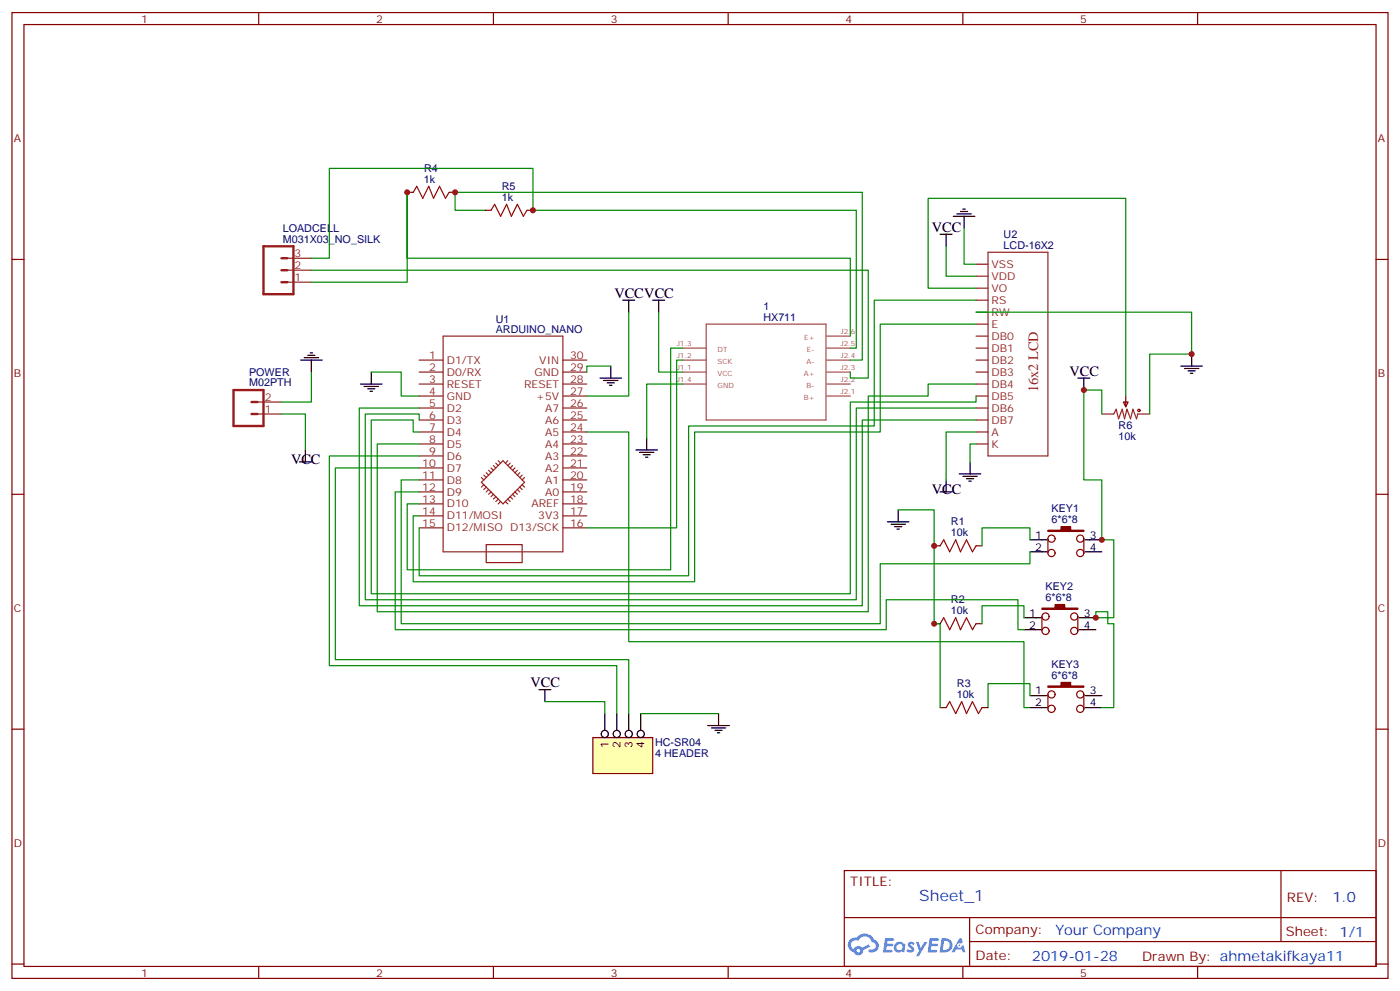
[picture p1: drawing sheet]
<svg xmlns="http://www.w3.org/2000/svg" width="412mm" height="292mm" viewBox="0 0 412 292" stroke-linecap="round" stroke-linejoin="round" font-family="sans-serif">
<g fill="none" stroke="#870000" stroke-width=".35">
<path d="M3.5 3.7h405.4v284.3h-405.4zM7.1 7.2h398.2v277.3h-398.2zM76.2 3.7v3.5M145.3 3.7v3.5M214.5 3.7v3.5M283.6 3.7v3.5M352.8 3.7v3.5M3.5 76.4h3.6M405.3 76.4h3.6M3.5 145.5h3.6M405.3 145.5h3.6M3.5 214.7h3.6"/>
<path d="M405.3 214.7h3.6M248.7 256.3h156.6v28.2h-156.6zM377.3 256.3v20.9M248.7 270.1h156.5M285.6 277.2h119.6M285.6 270.1v14.2M3.5 283.8h3.6M76.2 284.5v3.5M145.3 284.5v3.5M214.5 284.5v3.5M283.6 284.5v3.5M352.8 284.5v3.5"/>
<path d="M405.3 283.8h3.6"/>
</g>
<g fill="#5487ff">
<path d="M267.7 277.5a1.22 1.22 0 0 1 1.7 .2l-.4 .6a.47 .47 0 0 0-.3-.4 .47 .47 0 0 0-.5 .2l.1 .2a1.14 1.14 0 0 1 .8 1.8 1.14 1.14 0 0 1-1.9 0l-.2-.2 .5-.6 .7 .5a.29 .29 0 0 0 .3-.3 .29 .29 0 0 0-.2-.3 1.04 1.04 0 0 1-.6-1.7z"/>
<path d="M260.7 276.2h2.4l.3 .2-.2 .5-1.8 .1-.1 .8h1.5l.3 .4-.3 .4h-1.6l-.2 1.1h1.7l.2 .3-.2 .3-2.6 .1z"/>
<path d="M273.8 276.2h2.4l.3 .2-.1 .5-1.8 .1-.2 .8h1.6l.3 .4-.4 .4-1.6-.1-.1 1.1 1.7 .1 .2 .3-.2 .3-2.6 .1z"/>
<path d="M282.6 276.2h.7l.3 1.3-.6 .3a.69 .69 0 0 0-1 .3 .69 .69 0 0 0 .4 .9 .69 .69 0 0 0 .9-.6l.5-.2 .6 2.2h-.8l-.2-.9h-1.8l-.5 .9h-.8z"/>
<path d="M269.8 277.3h.8l.6 1.8 1.1-1.8h.9l-2.6 4.2h-.8l.9-1.5z"/>
<path d="M277.4 276.2l-.6 4.2h1.3a2.11 2.11 0 0 0 2.5-2.1 2.11 2.11 0 0 0-2.5-2.1zM278.1 277a1.39 1.39 0 0 1 1.7 1.4 1.39 1.39 0 0 1-1.8 1.2h-.3z"/>
<path d="M263.7 277.8a1.54 1.54 0 0 0-.1 2.2 1.54 1.54 0 0 0 2.2 .1l.6 .3 .3-2.3-.2-.3h-.4a1.49 1.49 0 0 0-2.4 0zM264 278.8a.94 .94 0 0 1 1.8 0 .94 .94 0 0 1-1.8 0z"/>
<path d="M250.4 276.6a2.18 2.18 0 0 0 1.1 3.7 1.44 1.44 0 0 0 1.6 .9 1.44 1.44 0 0 0 1.2-1.4l2-1.1-.5-.7-1.9 1a1.47 1.47 0 0 0-2.4 .4 1.39 1.39 0 0 1-.7-1.9 1.39 1.39 0 0 1 2-.5 2.12 2.12 0 0 1 2.2-1.3 2.12 2.12 0 0 1 1.9 1.7 1.14 1.14 0 0 1 1.1 1.4 1.14 1.14 0 0 1-1.7 .7 .43 .43 0 0 0-.5 .4 .43 .43 0 0 0 .4 .5 1.98 1.98 0 0 0 2.5-1.2 1.98 1.98 0 0 0-1.2-2.6 3.1 3.1 0 0 0-5.3-.6l-.9 .1zM252.3 279.9a.55 .55 0 0 1 1.1 0 .55 .55 0 0 1-1.1 0z"/>
<circle cx="282.6" cy="278.3" r=".26"/>
</g>
<g fill="none" stroke="#8c2424" stroke-width=".35">
<path d="M287.5 77.8h3.5M291 74.3h17.7v59.9h-17.7zM130.5 99h35.3v63.5h-35.3zM287.5 99h3.5M287.5 95.4h3.5M287.5 91.9h3.5M287.5 88.4h3.5M287.5 81.3h3.5M287.5 84.8h3.5M123.5 116.6h7M123.5 113.1h7M123.5 109.5h7"/>
<path d="M123.5 106h7M165.8 116.6h7.1M165.8 113.1h7.1M165.8 109.5h7.1M165.8 106h7.1M287.5 116.6h3.5M287.5 113.1h3.5M287.5 109.5h3.5M287.5 106h3.5M287.5 102.5h3.5M123.5 137.8h7M123.5 134.2h7"/>
<path d="M123.5 130.7h7M123.5 127.2h7M123.5 123.6h7M123.5 120.1h7M142.5 139.9l.7 .7M143.2 139.2l.7 .7M143.9 138.5l.7 .7M144.6 137.8l.7 .7M145.3 137.1l.7 .7M146 136.3l.8 .8M146.8 135.6l.7 .7M149.6 135.6l-.7 .7"/>
<path d="M150.3 136.3l-.7 .8M151 137.1l-.7 .7M151.7 137.8l-.7 .7M152.4 138.5l-.7 .7M153.1 139.2l-.7 .7M153.8 139.9l-.7 .7M165.8 137.8h7.1M165.8 134.2h7.1M165.8 130.7h7.1M165.8 127.2h7.1M165.8 123.6h7.1M165.8 120.1h7.1"/>
<path d="M287.5 130.7h3.5M287.5 127.2h3.5M287.5 123.6h3.5M287.5 120.1h3.5M123.5 151.9h7M123.5 148.3h7M123.5 144.8h7M123.5 141.3h7M123.5 155.4h7M141.8 142l6.4-6.4 6.3 6.4-6.3 6.3zM141.8 140.6l.7 .7M142.5 142.7l-.7 .7"/>
<path d="M143.2 143.4l-.7 .7M143.9 144.1l-.7 .7M144.6 144.8l-.7 .7M145.3 145.5l-.7 .7M146 146.2l-.7 .7M146.8 146.9l-.8 .7M147.5 147.6l-.7 .7M148.9 147.6l.7 .7M149.6 146.9l.7 .7M150.3 146.2l.7 .7M151 145.5l.7 .7M151.7 144.8l.7 .7"/>
<path d="M152.4 144.1l.7 .7M153.1 143.4l.7 .7M153.8 142.7l.7 .7M154.5 140.6l-.7 .7M165.8 151.9h7.1M165.8 148.3h7.1M165.8 144.8h7.1M165.8 141.3h7.1M165.8 155.4h7.1M143.2 160.3h10.6v5.3h-10.6z"/>
</g>
<path d="M208 95.4h35.3v28.2h-35.3zM243.5 99h7M201.1 113.1h6.9M201.1 109.5h6.9M201.1 106h6.9M201.1 102.5h6.9M243.5 113.1h7M243.5 109.5h7M243.5 106h7M243.5 102.5h7M243.5 116.6h7" fill="none" stroke="#a64a4a" stroke-width=".35"/>
<path d="M174.6 217.1h17.7v10.6h-17.7z" fill="#ffffb0" stroke="#800000" stroke-width=".35"/>
<g fill="none" stroke="#000" stroke-width=".35">
<path d="M276.9 69h3.6M278.7 69v3.5M280.8 63.7h6.4M281.9 63h4.2M282.9 62.3h2.1M283.6 61.6h.7M284 63.7v3.5M183.4 88.4h3.6M185.2 88.4v3.5M192.3 88.4h3.5M194 88.4v3.5M88.5 106h6.4"/>
<path d="M89.6 105.3h4.2M90.7 104.6h2.1M91.4 103.9h.7M91.7 106v3.5M106.2 113.1h6.3M107.2 113.8h4.3M108.3 114.5h2.1M109 115.2h.7M109.4 109.5v3.6M176.7 111.3h6.4M177.8 112h4.2M178.9 112.7h2.1"/>
<path d="M179.6 113.4h.7M179.9 107.8v3.5M317.5 111.3h3.5M319.3 111.3v3.5M347.8 107.8h6.4M348.9 108.5h4.2M350 109.2h2.1M350.7 109.9h.7M351 104.2v3.6M88.2 136h3.5M90 132.5v3.5M187.3 132.5h6.4"/>
<path d="M188.4 133.2h4.2M189.4 133.9h2.2M190.1 134.6h.8M190.5 128.9v3.6M282.6 139.5h6.3M285.8 136v3.5M261.4 153.6h6.4M262.5 154.3h4.2M263.5 155h2.1M264.2 155.8h.7M264.6 150.1v3.5M276.9 144.8h3.6"/>
<path d="M278.7 141.3v3.5M283.6 140.2h4.3M284.7 140.9h2.1M285.4 141.6h.7M303.4 158.9h4.9M319.6 158.9h5M303.4 162.5h4.9M319.6 162.5h5M301.6 181.9h5M301.6 185.4h5M317.9 181.9h4.9M317.9 185.4h4.9"/>
<path d="M158.7 203h3.6M160.5 203v3.6M178.2 210.1v4.9M181.7 210.1v4.9M185.2 210.1v4.9M188.7 210.1v4.9M208.5 213.6h6.3M209.5 214.3h4.3M210.6 215h2.1M211.3 215.7h.7M211.7 210.1v3.5M303.4 204.8h4.9"/>
<path d="M303.4 208.3h4.9M319.6 204.8h5M319.6 208.3h5"/>
<circle cx="178.2" cy="216.1" r="1.06"/>
<circle cx="181.7" cy="216.1" r="1.06"/>
<circle cx="185.2" cy="216.1" r="1.06"/>
<circle cx="188.7" cy="216.1" r="1.06"/>
</g>
<path d="M77.6 72.5h8.8v14.1h-8.8zM82.9 76h1.8M82.9 79.6h1.8M82.9 83.1h1.8M68.8 114.8h8.8v10.6h-8.8zM74.1 118.4h1.7M74.1 121.9h1.7" fill="none" stroke="#8c2424" stroke-width=".71"/>
<path d="M84.7 79.6h7M84.7 76h7M84.7 83.1h7M75.8 118.4h7.1M75.8 121.9h7.1M324.6 121.9h3.5l.7-1.4 .7 2.8 1.1-2.8 .7 2.8 .7-2.8 1 2.8 .7-2.8 1.1 2.8 .3-1.4h3.6" fill="none" stroke="#8c2424" stroke-width=".35"/>
<g fill="#870000" stroke="#870000" stroke-width=".35">
<path d="M308.7 156.1h3.9v-1.1h2.8v1.1h3.9v.4h-10.6z"/>
<path d="M306.9 179h3.9v-1h2.8v1h3.9v.4h-10.6z"/>
<path d="M308.7 202h3.9v-1.1h2.8v1.1h3.9v.3h-10.6z"/>
</g>
<g fill="none" stroke="#870000" stroke-width=".35">
<path d="M119.9 56.6h1.8M132.3 56.6h1.8M142.9 61.9h1.7M155.2 61.9h1.8M330.9 118.4h1.4l-.7 1.4zM331.6 116.6v3.2M308.7 158.6v4.2M319.3 158.6v4.2M275.2 160.7h1.7M287.5 160.7h1.8M275.2 183.6h1.7M287.5 183.6h1.8"/>
<path d="M306.9 181.5v4.2M317.5 181.5v4.2M276.9 208.3h1.8M289.3 208.3h1.7M308.7 204.4v4.3M319.3 204.4v4.3"/>
<circle cx="309.7" cy="158.6" r="1.06"/>
<circle cx="318.2" cy="158.6" r="1.06"/>
<circle cx="309.7" cy="162.8" r="1.06"/>
<circle cx="318.2" cy="162.8" r="1.06"/>
<circle cx="308" cy="181.5" r="1.06"/>
<circle cx="308" cy="185.7" r="1.06"/>
<circle cx="316.4" cy="181.5" r="1.06"/>
<circle cx="316.4" cy="185.7" r="1.06"/>
<circle cx="309.7" cy="208.7" r="1.06"/>
<circle cx="309.7" cy="204.4" r="1.06"/>
<circle cx="318.2" cy="204.4" r="1.06"/>
<circle cx="318.2" cy="208.7" r="1.06"/>
</g>
<g fill="none" stroke="#a10000" stroke-width=".35">
<path d="M121.7 56.6l1.1-1.7 1.7 3.5 1.8-3.5 1.4 3.5 1.8-3.5 1.7 3.5 1.1-1.8M144.6 61.9l1.1-1.8 1.8 3.6 1.7-3.6 1.4 3.6 1.8-3.6 1.8 3.6 1-1.8M276.9 160.7l1.1-1.8 1.8 3.6 1.7-3.6 1.4 3.6 1.8-3.6 1.8 3.6 1-1.8M276.9 183.6l1.1-1.7 1.8 3.5 1.7-3.5 1.4 3.5 1.8-3.5 1.8 3.5 1-1.8M278.7 208.3l1.1-1.7 1.7 3.5 1.8-3.5 1.4 3.5 1.8-3.5 1.7 3.5 1.1-1.8"/>
<circle cx="335.5" cy="120.8" r=".35"/>
</g>
<g fill="none" stroke="#008700" stroke-width=".35">
<path d="M91.7 76h5.3v-26.4h60v12.3h95.2v40.6h-1.7M91.7 79.6h164.1v31.7h-5.3v-1.8M142.9 61.9h-8.8v-5.3h119.9v49.4h-3.5M278.7 72.5v8.8h8.8M284 67.2v10.6h3.5M91.7 83.1h28.2v-26.5v19.4h130.6v23M185.2 91.9v24.7h-12.3M194 91.9v17.6h7.1M287.5 84.8h-14.1v-26.4h58.2v58.2M287.5 88.4h-30v37h-54.7v44.1h-79.3v-14.1M287.5 91.9h63.5v12.3h-12.3v17.7M287.5 95.4h-28.2v31.8h-54.7v44.1h-82.9v-19.4h1.8"/>
<path d="M91.7 109.5v8.9h-8.8M109.4 109.5h8.8v7.1h5.3M179.9 107.8h-7v1.7M201.1 113.1h-10.6v15.8M201.1 102.5h-3.5v65.2h-77.7v-19.4h3.6M201.1 106h-1.8v49.4h-26.4M287.5 116.6v1.8h-37v56.4h-141.1v-51.2h12.3v3.6h1.8M287.5 113.1h-14.1v3.5h-17.6v63.5h-144.7v-49.4h12.4M82.9 121.9h7.1v10.6M123.5 120.1h-17.7v58.2h148.2v-54.7h33.5M123.5 134.2h-26.5v61.8h84.7v14.1M123.5 137.8h-24.7v56.4h86.4v15.9"/>
<path d="M172.9 127.2h12.3v61.7h116.4v19.4h1.8M287.5 130.7h-1.7v5.3M287.5 127.2h-8.8v14.1M287.5 120.1h-35.3v56.5h-144.6v-54.7h15.9v1.7M324.6 121.9v-7.1h-5.3v26.5h5.3v17.6h3.5v23h-5.3v-1.8h3.5v3.5h1.8v24.7h-3.5M123.5 141.3h-5.3v42.3h141.1v-17.6h44.1v-3.5M123.5 144.8h-7.1v40.6h144.7v-8.8h38.8v8.8h1.7M264.6 150.1h10.6v33.5h1.7v24.7M303.4 158.9v-3.5h-14.1v5.3M301.6 181.9v-3.6h-12.3v5.3M160.5 206.6h17.7v3.5M188.7 210.1h23"/>
<path d="M303.4 204.8v-3.5h-12.4v7"/>
</g>
<g fill="#c00">
<circle cx="275.2" cy="183.6" r=".88"/>
<circle cx="275.2" cy="160.7" r=".88"/>
<circle cx="351" cy="104.2" r=".88"/>
<circle cx="157" cy="61.9" r=".88"/>
<circle cx="134.1" cy="56.6" r=".88"/>
<circle cx="119.9" cy="56.6" r=".88"/>
<circle cx="319.3" cy="114.8" r=".88"/>
<circle cx="324.6" cy="158.9" r=".88"/>
<circle cx="322.8" cy="181.9" r=".88"/>
</g>
<text font-size="4.6" fill="#00f" x="270.8" y="265.3">Sheet_1</text>
<g font-size="4.2">
<text x="274.5" y="68.3">VCC</text>
<text x="181" y="87.7">VCCVCC</text>
<text x="315" y="110.6">VCC</text>
<text x="85.7" y="136.7">VCC</text>
<text x="274.5" y="145.5">VCC</text>
<text x="156.3" y="202.3">VCC</text>
</g>
<text font-size="4.2" fill="#8d2323" x="305.9" y="115.5" transform="rotate(-90 305.9 115.5)">16x2 LCD</text>
<g font-size="4.2" fill="#00f">
<text x="392.5" y="265.6">1.0</text>
<text x="310.9" y="275.1">Your Company</text>
<text x="304" y="282.9">2019-01-28</text>
</g>
<g font-size="3.9" fill="#800">
<text x="250.5" y="260.9">TITLE:</text>
<text x="379.1" y="265.6">REV:</text>
<text x="287.4" y="275.1">Company:</text>
<text x="378.7" y="275.7">Sheet: 1/1</text>
<text x="287.4" y="282.8">Date:</text>
<text x="336.4" y="282.8">Drawn By: ahmetakifkaya11</text>
</g>
<g font-size="3.2" fill="#800">
<text x="41.6" y="6.7">1</text>
<text x="110.8" y="6.7">2</text>
<text x="179.9" y="6.7">3</text>
<text x="249.1" y="6.7">4</text>
<text x="318.2" y="6.7">5</text>
<text x="4.1" y="41.8">A</text>
<text x="405.9" y="41.8">A</text>
<text x="4.1" y="110.9">B</text>
<text x="405.9" y="110.9">B</text>
<text x="4.1" y="180.1">C</text>
<text x="405.9" y="180.1">C</text>
<text x="4.1" y="249.2">D</text>
<text x="405.9" y="249.2">D</text>
<text x="41.6" y="287.5">1</text>
<text x="110.8" y="287.5">2</text>
<text x="179.9" y="287.5">3</text>
<text x="249.1" y="287.5">4</text>
<text x="318.2" y="287.5">5</text>
</g>
<g font-size="3.2" fill="#000080">
<text x="124.9" y="53.8">1k</text>
<text x="124.9" y="50.6">R4</text>
<text x="147.8" y="59.1">1k</text>
<text x="147.8" y="55.9">R5</text>
<text x="83.3" y="71.4">M031X03_NO_SILK</text>
<text x="83.3" y="68.2">LOADCELL</text>
<text x="295.6" y="70">U2</text>
<text x="295.6" y="73.2">LCD-16X2</text>
<text x="146" y="95">U1</text>
<text x="224.9" y="94.4">HX711</text>
<text x="224.9" y="91.1">1</text>
<text x="146" y="97.9">ARDUINO_NANO</text>
<text x="73.4" y="113.8">M02PTH</text>
<text x="73.4" y="110.5">POWER</text>
<text x="329.5" y="126.3">R6</text>
<text x="329.5" y="129.5">10k</text>
<text x="280.1" y="154.6">R1</text>
<text x="309.8" y="154">6*6*8</text>
<text x="309.8" y="150.8">KEY1</text>
<text x="280.1" y="157.9">10k</text>
<text x="308" y="173.7">KEY2</text>
<text x="280.1" y="177.6">R2</text>
<text x="308" y="176.9">6*6*8</text>
<text x="280.1" y="180.8">10k</text>
<text x="309.8" y="196.6">KEY3</text>
<text x="281.9" y="202.3">R3</text>
<text x="309.8" y="199.8">6*6*8</text>
<text x="281.9" y="205.5">10k</text>
<text x="193" y="219.7">HC-SR04</text>
<text x="193" y="222.9">4 HEADER</text>
</g>
<g font-size="3.2" fill="#8d2323">
<text x="86.8" y="75.7">3</text>
<text x="86.8" y="82.7">1</text>
<text x="86.8" y="79.2">2</text>
<text x="292.1" y="82.4">VDD</text>
<text x="292.1" y="78.8">VSS</text>
<text x="292.1" y="89.4">RS</text>
<text x="292.1" y="85.9">VO</text>
<text x="292.1" y="93">RW</text>
<text x="292.1" y="100">DB0</text>
<text x="292.1" y="96.5">E</text>
<text x="126.4" y="105.7">1</text>
<text x="131.6" y="107.1">D1/TX</text>
<text x="158.9" y="107.1">VIN</text>
<text x="167.9" y="105.7">30</text>
<text x="292.1" y="103.5">DB1</text>
<text x="292.1" y="107.1">DB2</text>
<text x="126.4" y="112.7">3</text>
<text x="126.4" y="109.2">2</text>
<text x="131.6" y="110.6">D0/RX</text>
<text x="157.5" y="110.6">GND</text>
<text x="167.9" y="109.2">29</text>
<text x="167.9" y="112.7">28</text>
<text x="292.1" y="110.6">DB3</text>
<text x="78" y="118">2</text>
<text x="126.4" y="119.8">5</text>
<text x="126.4" y="116.2">4</text>
<text x="131.6" y="117.7">GND</text>
<text x="131.6" y="114.1">RESET</text>
<text x="154.4" y="114.1">RESET</text>
<text x="158" y="117.7">+5V</text>
<text x="167.9" y="116.2">27</text>
<text x="167.9" y="119.8">26</text>
<text x="292.1" y="114.1">DB4</text>
<text x="292.1" y="117.7">DB5</text>
<text x="78" y="121.5">1</text>
<text x="126.4" y="123.3">6</text>
<text x="131.6" y="124.7">D3</text>
<text x="131.6" y="121.2">D2</text>
<text x="160.6" y="121.2">A7</text>
<text x="160.6" y="124.7">A6</text>
<text x="167.9" y="123.3">25</text>
<text x="292.1" y="121.2">DB6</text>
<text x="292.1" y="124.7">DB7</text>
<text x="126.4" y="130.4">8</text>
<text x="126.4" y="126.8">7</text>
<text x="131.6" y="131.8">D5</text>
<text x="131.6" y="128.2">D4</text>
<text x="160.6" y="128.2">A5</text>
<text x="160.6" y="131.8">A4</text>
<text x="167.9" y="126.8">24</text>
<text x="167.9" y="130.4">23</text>
<text x="292.1" y="128.2">A</text>
<text x="292.1" y="131.8">K</text>
<text x="124.4" y="137.4">10</text>
<text x="126.4" y="133.9">9</text>
<text x="131.6" y="135.3">D6</text>
<text x="160.6" y="135.3">A3</text>
<text x="167.9" y="133.9">22</text>
<text x="167.9" y="137.4">21</text>
<text x="124.4" y="140.9">11</text>
<text x="131.6" y="142.3">D8</text>
<text x="131.6" y="138.8">D7</text>
<text x="160.6" y="138.8">A2</text>
<text x="160.6" y="142.3">A1</text>
<text x="167.9" y="140.9">20</text>
<text x="124.4" y="148">13</text>
<text x="124.4" y="144.5">12</text>
<text x="131.6" y="149.4">D10</text>
<text x="131.6" y="145.9">D9</text>
<text x="156.5" y="149.4">AREF</text>
<text x="160.6" y="145.9">A0</text>
<text x="167.9" y="144.5">19</text>
<text x="167.9" y="148">18</text>
<text x="124.4" y="151.5">14</text>
<text x="124.4" y="155">15</text>
<text x="131.6" y="152.9">D11/MOSI</text>
<text x="158.5" y="152.9">3V3</text>
<text x="167.9" y="151.5">17</text>
<text x="167.9" y="155">16</text>
<text x="131.6" y="156.5">D12/MISO D13/SCK</text>
</g>
<g font-size="3.2">
<text x="304.9" y="158.6">1</text>
<text x="321" y="158.6">3</text>
<text x="304.9" y="162.1">2</text>
<text x="321" y="162.1">4</text>
<text x="303.1" y="181.5">1</text>
<text x="303.1" y="185">2</text>
<text x="319.3" y="181.5">3</text>
<text x="319.3" y="185">4</text>
<text x="304.9" y="204.4">1</text>
<text x="304.9" y="208">2</text>
<text x="321" y="204.4">3</text>
<text x="321" y="208">4</text>
<text x="179.2" y="220.2" transform="rotate(-90 179.2 220.2)">1</text>
<text x="182.7" y="220.2" transform="rotate(-90 182.7 220.2)">2</text>
<text x="186.3" y="220.2" transform="rotate(-90 186.3 220.2)">3</text>
<text x="189.8" y="220.2" transform="rotate(-90 189.8 220.2)">4</text>
</g>
<g font-size="2.1" fill="#a54b4b">
<text x="199.3" y="101.8">J1.3</text>
<text x="236.9" y="100">E+</text>
<text x="247.6" y="101.8">J2.5</text>
<text x="247.6" y="98.3">J2.6</text>
<text x="199.3" y="105.3">J1.2</text>
<text x="211.4" y="107.1">SCK</text>
<text x="211.4" y="103.5">DT</text>
<text x="237.5" y="107.1">A-</text>
<text x="237.6" y="103.5">E-</text>
<text x="247.6" y="105.3">J2.4</text>
<text x="199.3" y="112.4">J1.4</text>
<text x="199.3" y="108.8">J1.1</text>
<text x="211.4" y="110.6">VCC</text>
<text x="236.8" y="110.6">A+</text>
<text x="247.6" y="112.4">J2.2</text>
<text x="247.6" y="108.8">J2.3</text>
<text x="211.4" y="114.1">GND</text>
<text x="236.8" y="117.6">B+</text>
<text x="237.5" y="114.1">B-</text>
<text x="247.6" y="115.9">J2.1</text>
</g>
</svg>
